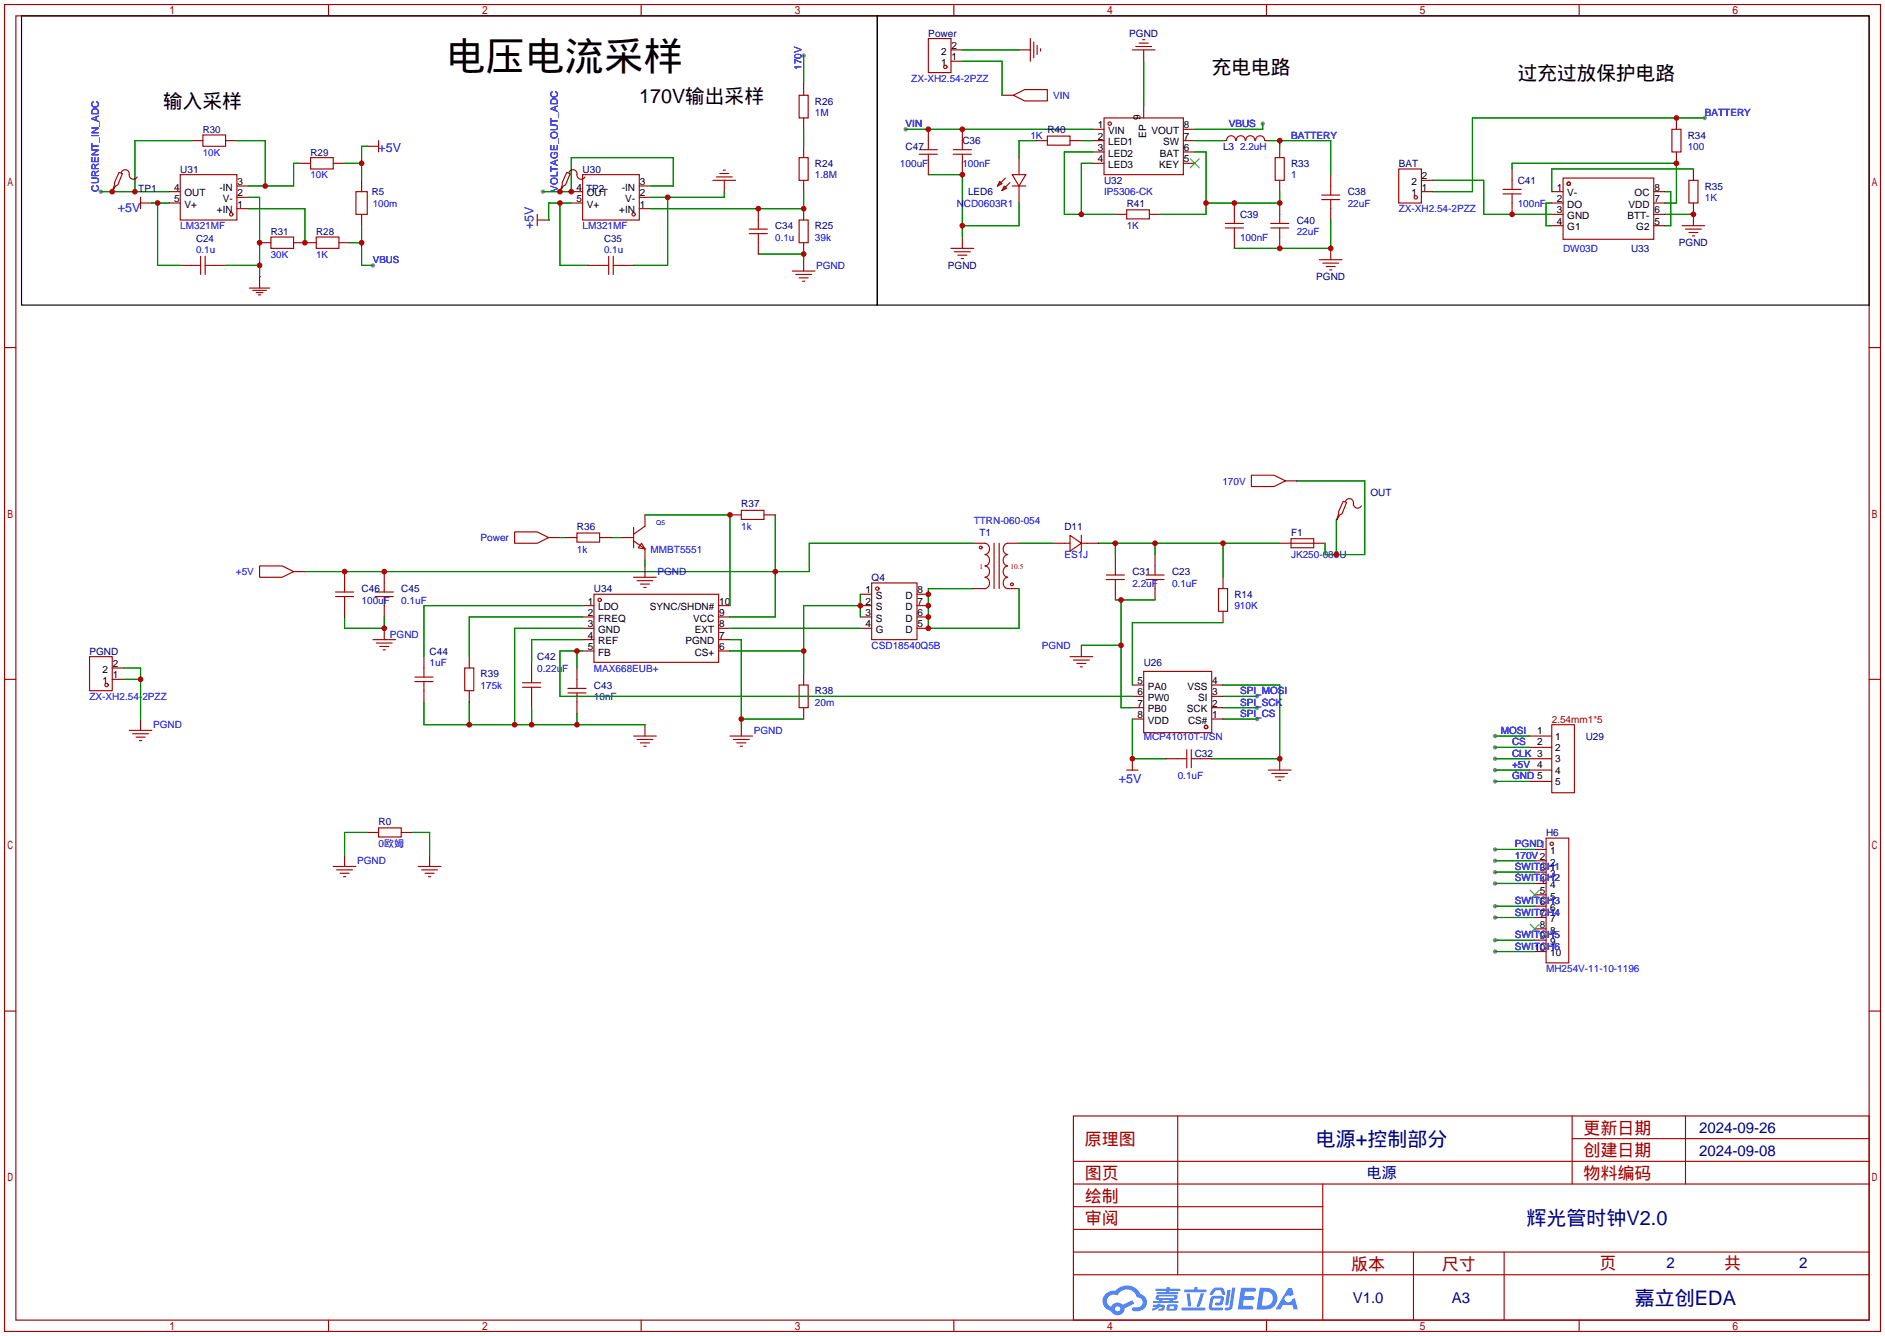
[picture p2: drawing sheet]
<svg xmlns="http://www.w3.org/2000/svg" width="422mm" height="299mm" viewBox="0 0 422 299" stroke-linecap="round" stroke-linejoin="round" font-family="sans-serif">
<g fill="#999">
<circle cx="281.7" cy="156" r=".51"/>
<circle cx="281.7" cy="158.5" r=".51"/>
<circle cx="281.7" cy="161" r=".51"/>
<circle cx="335" cy="190.2" r=".51"/>
<circle cx="335" cy="192.8" r=".51"/>
<circle cx="335" cy="195.3" r=".51"/>
<circle cx="335" cy="197.9" r=".51"/>
<circle cx="335" cy="202.9" r=".51"/>
<circle cx="335" cy="205.5" r=".51"/>
<circle cx="335" cy="210.6" r=".51"/>
<circle cx="335" cy="213.1" r=".51"/>
<circle cx="335" cy="164.8" r=".51"/>
<circle cx="335" cy="167.4" r=".51"/>
<circle cx="335" cy="169.9" r=".51"/>
<circle cx="335" cy="172.5" r=".51"/>
<circle cx="335" cy="175" r=".51"/>
<circle cx="180.1" cy="12.4" r=".51"/>
<circle cx="121.7" cy="42.9" r=".51"/>
<circle cx="83.6" cy="59.4" r=".51"/>
<circle cx="22.6" cy="42.9" r=".51"/>
<circle cx="202.9" cy="29" r=".51"/>
<circle cx="283" cy="27.7" r=".51"/>
<circle cx="382" cy="26.4" r=".51"/>
</g>
<g fill="none" stroke="#a10000" stroke-width=".25">
<path d="M1 1h420.4v297.2h-420.4zM3.6 3.6h415.2v292.1h-415.2zM73.6 1v2.6M143.7 1v2.6M213.7 1v2.6M283.8 1v2.6M353.9 1v2.6M1 77.9h2.6M418.8 77.9h2.6M1 152.1h2.6M418.8 152.1h2.6M1 226.4h2.6"/>
<path d="M418.8 226.4h2.6M240.5 249.9h178.3v45.8h-178.3zM263.9 249.9v35.6M352.3 249.9v15.3M352.3 255h66.5M377.7 249.9v15.3M240.5 270.3h55.9M240.5 265.2h178.3M240.5 275.3h55.9M240.5 260.1h178.3M296.4 265.2v30.5M73.6 295.7v2.5"/>
<path d="M143.7 295.7v2.5M213.7 295.7v2.5M240.5 285.5h178.3M240.5 280.4h178.3M283.8 295.7v2.5M316.7 280.4v15.3M337.1 280.4v15.3M353.9 295.7v2.5"/>
</g>
<g fill="#5487ff">
<path d="M278.1 288.4h2.7a.48 .48 0 0 1 .7 .4 .48 .48 0 0 1-.7 .5h-1.8l-.2 1h1.9a.43 .43 0 0 1 .4 .5 .43 .43 0 0 1-.5 .4h-1.9l-.2 1.2h1.7a.45 .45 0 0 1 .6 .2 .45 .45 0 0 1-.2 .6l-3.2 .1z"/>
<path d="M288.7 288.5h.8l.4 1.4-.7 .4a.84 .84 0 0 0-1.2 .2 .84 .84 0 0 0 .3 1.2 .84 .84 0 0 0 1.1-.4l.1-.3 .6-.3 .7 2.5h-.9l-.3-1h-2.1l-.6 1h-1.1z"/>
<path d="M275.1 288.9h.7l-.5 3.2a.36 .36 0 0 1-.4 .3 .36 .36 0 0 1-.3-.4z"/>
<path d="M276.1 288.4h.7l-.6 4.3a1.13 1.13 0 0 1-1.8 .6l.2-.4 .7-.1 .2-.2z"/>
<path d="M271.8 288.7l.6-.3 1-.1a.77 .77 0 0 1 .9 .6l.3 .9-.2 .2h-.5l-.3-.9-.2-.1h-1l-.7 1h-.6z"/>
<path d="M271.4 290.5l.5-.3h1.7a.81 .81 0 0 1 .7 .5 .81 .81 0 0 1-.2 .9 .81 .81 0 0 1-.9 .8h-.7a.32 .32 0 0 1-.3-.4 .32 .32 0 0 1 .4-.3h.7l.3-.9-1.7 .1-.3 1.9h2.2a.32 .32 0 0 1 .3 .4 .32 .32 0 0 1-.4 .3h-2.3l-.4-.4-.1-.5z"/>
<path d="M264.8 292.8h5a.33 .33 0 0 1 .4 .4 .33 .33 0 0 1-.4 .3h-4.9l-.1-.2z"/>
<path d="M269.1 289.6h.7l-.6 2.1a.98 .98 0 0 1-.8 1l-.3-.3z"/>
<path d="M265.9 289.7h.7l.3 2.6a.34 .34 0 0 1-.3 .3 .34 .34 0 0 1-.4-.2z"/>
<path d="M265.4 288.8h2.2l.2-.6h.6l-.1 .6h1.8a.32 .32 0 0 1 .3 .3 .32 .32 0 0 1-.4 .3h-4.5l-.1-.1z"/>
<path d="M258.4 292.2h.9l.1-.2h.7l-.1 .2h.9l.1 .2-.1 .9-1.3 .2v-.4h.6l.1-.4a.68 .68 0 0 0-.9 .4l-1.1 .5-.2-.5 1-.4h-.8z"/>
<path d="M259 288.6h2.4l.1-.3h.7l-.1 .3h2.2l.3 .3-.3 .2h-2.2l-.1 .3h1.8l.2 .2-.2 .2h-4.5l-.1-.4h2l.1-.3h-2.3l-.1-.1z"/>
<path d="M282.3 288.4l-.7 4.9h1.6a2.5 2.5 0 0 0 3.1-2.5 2.5 2.5 0 0 0-3.1-2.4zM283.2 289.3a1.65 1.65 0 0 1 2 1.7 1.65 1.65 0 0 1-2.2 1.4h-.3z"/>
<path d="M259.1 290.2l-.1 .7 .6 .2 .1 .3h-1.3l.1 .4h5.4l.2-.2-.2-.2h-1.2l.2-.3a.7 .7 0 0 0 .8-.2 .7 .7 0 0 0 0-.9h-4.1zM259.7 290.4l3.5 .1-.2 .3h-3.2zM260.4 291.1h1.7l-.2 .3h-1.4z"/>
<path d="M261.6 292.3a1.05 1.05 0 0 0-.1 1.2 2.91 2.91 0 0 0 2.2-.2 .98 .98 0 0 0 0-1.1l-1.6-.1zM262.2 292.6h.8l.1 .3-.2 .2h-.8z"/>
<path d="M247.8 289.7a2.23 2.23 0 0 0-.6 2.3 2.23 2.23 0 0 0 1.8 1.6 1.58 1.58 0 0 0 1.7 1 1.58 1.58 0 0 0 1.3-1.6l2.2-1-.5-.8-2.1 1a1.65 1.65 0 0 0-2.6 .5 1.47 1.47 0 0 1-.8-2.1 1.47 1.47 0 0 1 2.2-.4 2.3 2.3 0 0 1 2.3-1.4 2.3 2.3 0 0 1 2.1 1.8 1.12 1.12 0 0 1 1.3 1 1.12 1.12 0 0 1-1.2 1.2h-.7a.45 .45 0 0 0-.5 .3 .45 .45 0 0 0 .4 .6 2.21 2.21 0 0 0 2.2-.6 2.21 2.21 0 0 0 .5-2.3 2.13 2.13 0 0 0-1.3-1 3.3 3.3 0 0 0-5.5-.7l-1.2 .1zM249.9 293.2a.57 .57 0 0 1 1.1 0 .57 .57 0 0 1-1.1 0z"/>
</g>
<g fill="none" stroke="#a10000" stroke-width=".25">
<path d="M180.1 18.8v2.5M208 8.6h5.1v7.7h-5.1zM213.1 11.2h2.5M213.1 13.7h2.5M228.3 11.2h2.6M230.9 8.6v5.1M231.6 9.4v3.6M232.4 10.2v2M233.2 10.9v.5M253.7 11.2h5.1M254.5 10.4h3.6M255.3 9.7h2"/>
<path d="M256 8.9h.5M256.3 11.2v2.5M26.7 38.6l.7 .3-1 2.5-.5 .3-.8 1.2 .6-1.5v-.5zM27.2 38.6a.93 .93 0 0 1 1.1-.6 .93 .93 0 0 1 .7 1.1 .94 .94 0 0 0 .6 1 .94 .94 0 0 0 1.1-.5M40.4 39.1h12.7v10.2h-12.7zM42.9 31.5h2.6M45.5 30.2h5v2.6h-5zM50.5 31.5h2.6M67.1 36.6h2.5M69.6 35.3h5.1v2.5h-5.1zM74.7 36.6h2.5M82.3 32.8h.1"/>
<path d="M82.3 32.8h2.5M84.8 31.5v2.5M127 38.6l.8 .3-1.1 2.5-.5 .3-.7 1.2 .5-1.5v-.5zM127.5 38.6a.93 .93 0 0 1 1.1-.6 .93 .93 0 0 1 .7 1.1 .94 .94 0 0 0 .7 1 .94 .94 0 0 0 1.1-.5M130.6 39.1h12.7v10.2h-12.7zM160.5 39.6h3.6M161.3 38.9h2M162.1 38.1h.5M179.1 35.3h2v5.1h-2zM179.1 21.3h2v5.1h-2zM180.1 26.4v2.6M180.1 32.8v2.5"/>
<path d="M206 34.5h4.1M206 33.5h4.1M208 29v4.5M208 34.5v4.6M213.6 34.5h4.1M213.6 33.5h4.1M215.6 29v4.5M215.6 34.5v4.6M224.5 21.3h2.6M225.3 39.9l-1.8 1.8M226.8 39.1h3.1l-1.6 2.6zM227.1 21.3l2.5-1.2h5.1v2.5h-5.1z"/>
<path d="M228.3 35.3v3.8M232.2 31.5h2.5M234.7 30.5h5.1v2h-5.1zM239.8 31.5h2.5M244.9 36.6h2.5M244.9 31.5h2.5M244.9 29h2.5M244.9 34h2.5M247.4 26.4h17.8v12.7h-17.8zM256.3 23.9v2.5M265.2 36.6h2.5M265.2 31.5h2.5"/>
<path d="M265.2 29h2.5M265.2 34h2.5M276.9 31.5a1.01 1.01 0 0 0-1-1.1 1.01 1.01 0 0 0-1 1.1h-.8M277 31.5a1.01 1.01 0 0 1 1-1.1 1.01 1.01 0 0 1 1 1.1M279.2 31.5a1.01 1.01 0 0 1 1-1.1 1.01 1.01 0 0 1 1 1.1M281.4 31.5a1.01 1.01 0 0 1 1-1.1 1.01 1.01 0 0 1 1 1.1M283.5 31.5h.7M285.8 35.3h2v5.1h-2zM286.8 32.8v2.5M298.2 39.1v4.6M313.4 37.8h5.1v7.7h-5.1zM338.8 37.8v4.6"/>
<path d="M350.3 39.9h20.3v13.7h-20.3zM374.6 29h2.1v5h-2.1zM375.7 26.4v2.6M375.7 34v2.6M379.5 37.8v2.6M25.1 42.7v.2M31.5 45.5h2.5M31.5 44.2v2.5M34 45.5h.1M37.8 42.9h2.6M37.8 45.5h2.6M40.4 59.4h4.6"/>
<path d="M45 57.4v4.1M46 57.4v4.1M46 59.4h4.5M53.1 46.7h2.5M53.1 44.2h2.5M53.1 41.7h2.5M58.2 54.4h2.5M60.7 53.1h5.1v2.5h-5.1zM65.8 54.4h5.1M70.9 53.1h5v2.5h-5zM75.9 54.4h2.6M79.8 42.9h2.5v5.1h-2.5z"/>
<path d="M81 40.4v2.5M81 48v2.5M120.4 49.3h2.5M120.4 48v2.5M122.9 49.3h.1M125.5 42.7v.2M128 42.9h2.6M128 45.5h2.6M131.8 59.4h4.6M136.4 57.4v4.1M137.4 59.4h4.6M137.4 57.4v4.1"/>
<path d="M143.3 46.7h2.5M143.3 44.2h2.5M143.3 41.7h2.5M159.8 40.4h5M162.3 40.4v2.5M167.9 51.3h4.1M167.9 52.3h4.1M169.9 46.7v4.6M169.9 52.3v4.6M179.1 49.3h2v5.1h-2zM180.1 40.4v2.5M180.1 46.7v2.6"/>
<path d="M180.1 54.4v2.5M180.1 58.2v2.5M213.1 55.6h5.1M213.9 56.4h3.5M214.6 57.2h2.1M215.4 57.9h.5M215.6 53.1v2.5M224 40.6l.5 .5-1 .6zM225 41.7l.6 .5-1.1 .5zM226.3 40.9l-1.8 1.8M226.8 41.7h3.1M228.3 41.7v3.8"/>
<path d="M249.9 48h2.6M252.5 47h5.1v2h-5.1zM257.6 48h2.5M274.6 51.1h4M274.6 50h4M276.6 45.5v4.5M276.6 51.1v4.5M284.7 51.1h4.1M284.7 50h4.1M286.8 40.4v2.5M286.8 45.5v4.5M286.8 51.1v4.5"/>
<path d="M295.7 58.2h5M296.2 44.7h4M296.2 43.7h4M296.4 58.9h3.6M297.2 59.7h2M298.2 44.7v4.6M298.2 55.6v2.6M318.5 42.9h2.6M318.5 40.4h2.6M336.8 43.4h4.1M336.8 42.4h4.1M338.8 43.4v4.6"/>
<path d="M347.7 42.9h2.6M347.7 45.5h2.6M347.7 48h2.6M347.7 50.5h2.6M370.6 42.9h2.5M370.6 45.5h2.5M370.6 48h2.5M370.6 50.5h2.5M376.9 50.5h5.1M377.7 51.3h3.6M378.5 40.4h2v5.1h-2zM378.5 52.1h2"/>
<path d="M379.2 52.8h.5M379.5 45.5v5M55.9 64.5h4.6M56.6 65h3.1M57.4 65.5h1.5M57.9 66h.5M58.2 62h.1M58.2 62v2.5M177.5 60.7h5.1M178.3 61.5h3.6M179.1 62.2h2M179.8 63h.5"/>
<path d="M297.9 60.5h.5M115.3 119.1h5.1l2.5 1.3-2.5 1.3h-5.1zM129.3 119.4h5.1v2h-5.1zM142 118.1v4.6M144.5 115.3v2.6l-2.5 1.7M163.6 115.3h2.5M166.1 114.3h5.1v2h-5.1zM171.2 115.3h2.5M239.8 119.9l2.5 1.8-2.5 1.7zM242.3 119.9v3.5M280.4 106.4h5.1l2.5 1.3-2.5 1.3h-5.1zM288 107.7h2.6"/>
<path d="M299.5 116.3v.3M301 112.3l.8 .2-1.1 2.6-.5 .2-.7 1.3 .5-1.5v-.5zM301.5 112.3a.93 .93 0 0 1 1.1-.6 .93 .93 0 0 1 .7 1.1 .94 .94 0 0 0 .7 1 .94 .94 0 0 0 1.1-.5M58.2 126.7h5l2.6 1.3-2.6 1.3h-5zM65.8 128h2.5M75.2 133.6h4M75.2 132.6h4M77.2 128v4.6M77.2 133.6v4.6M84.1 133.6h4M84.1 132.6h4M86.1 128v4.6"/>
<path d="M86.1 133.6v4.6M122.9 120.4h2.6M126.7 120.4h2.6M130.6 135.6h2.5M130.6 138.2h2.5M133.1 133.1h27.9v15.2h-27.9zM134.4 120.4h2.5M139.4 120.4h2.6M142 121.2l2.5 1.7M142 129.3h5.1M142.7 130h3.6M143.5 130.8h2"/>
<path d="M143.8 121.7l.7 1.2-1.5-.2zM144.3 131.6h.5M144.5 122.9v2.6M144.5 126.7v2.6M161 135.6h2.6M161 138.2h2.6M192.8 133.1h2.5M192.8 135.6h2.5M192.8 138.2h2.5M195.3 130.6h10.2v12.7h-10.2zM205.5 133.1h2.5M205.5 135.6h2.5"/>
<path d="M205.5 138.2h2.5M218.2 121.7h2.5a1.3 1.3 0 0 1 1 1.2 1.3 1.3 0 0 1-1 1.3 1.3 1.3 0 0 1 1 1.3 1.3 1.3 0 0 1-1 1.2 1.3 1.3 0 0 1 1 1.3 1.3 1.3 0 0 1-1 1.3 1.3 1.3 0 0 1 1 1.3 1.3 1.3 0 0 1-1 1.2h-2.5M222.8 121.7v10.1M223.9 121.7v10.1M228.3 121.7h-2.5a1.3 1.3 0 0 0-1 1.2 1.3 1.3 0 0 0 1 1.3 1.3 1.3 0 0 0-1 1.3 1.3 1.3 0 0 0 1 1.2 1.3 1.3 0 0 0-1 1.3 1.3 1.3 0 0 0 1 1.3 1.3 1.3 0 0 0-1 1.3 1.3 1.3 0 0 0 1 1.2h2.5M236 121.7h3.8M242.3 121.7h3.8M247.9 129.8h4.1M247.9 128.8h4.1M249.9 124.2v4.6M249.9 129.8v4.6M256.8 129.8h4.1"/>
<path d="M256.8 128.8h4.1M258.8 124.2v4.6M258.8 129.8v4.6M273 131.8h2.1v5.1h-2.1zM274.1 129.3v2.5M274.1 136.9v2.5M286.8 121.7h10.1M289.3 120.6h5.1v2.1h-5.1zM20.1 147.1h5v7.6h-5zM25.1 152.1h2.6M25.1 149.6h2.6M83.6 143.3h5"/>
<path d="M84.3 144h3.6M85.1 144.8h2M85.9 145.5h.5M86.1 140.7v2.6M93 152.7h4M93 151.6h4M95 147.1v4.5M95 152.7v4.5M104.1 149.6h2.1v5.1h-2.1zM105.2 147.1v2.5M105.2 154.7v2.5M117.1 153.9h4.1"/>
<path d="M117.1 152.9h4.1M119.1 148.3v4.6M119.1 153.9v4.6M127.3 155.2h4M127.3 154.2h4M129.3 149.6v4.6M129.3 155.2v4.6M130.6 140.7h2.5M130.6 143.3h2.5M130.6 145.8h2.5M161 140.7h2.6M161 143.3h2.6"/>
<path d="M161 145.8h2.6M179.1 153.4h2v5.1h-2zM180.1 150.9v2.5M180.1 158.5v2.5M192.8 140.7h2.5M205.5 140.7h2.5M239.8 147.1h5.1M240.5 147.8h3.6M241.3 148.6h2M242.1 149.4h.5M242.3 144.5v2.6M253.7 158.5h2.6"/>
<path d="M253.7 156h2.6M253.7 153.4h2.6M256.3 150.4h15.2v13.7h-15.2zM271.5 158.5h2.6M271.5 156h2.6M271.5 153.4h2.6M29 163.6h5M29.7 164.3h3.6M30.5 165.1h2M31.2 165.9h.5M31.5 161v2.6M142 164.8h5.1"/>
<path d="M142.7 165.6h3.6M143.5 166.4h2M144.3 167.1h.5M144.5 162.3v2.5M163.6 164.8h5.1M164.3 165.6h3.6M165.1 166.4h2M165.9 167.1h.5M166.1 162.3v2.5M252.5 172.5h2.5M253.7 169.9h.1M253.7 161h2.6"/>
<path d="M253.7 169.9v2.6M261.4 169.9h4.5M265.9 167.9v4.1M267 169.9h4.5M267 167.9v4.1M271.5 161h2.6M284.2 172.5h5.1M285 173.2h3.5M285.8 174h2M286.5 174.8h.5M286.8 169.9v2.6M342.6 172.5h5.1"/>
<path d="M342.6 164.8h5.1M342.6 167.4h5.1M342.6 169.9h5.1M342.6 175h5.1M347.7 162.3h5.1v15.2h-5.1zM74.7 194.1h5.1M75.4 194.8h3.6M76.2 195.6h2M77 196.3h.5M77.2 191.5v2.6M82.3 186.4h2.5M84.8 185.4h5.1v2.1h-5.1z"/>
<path d="M89.9 186.4h2.6M93.7 194.1h5.1M94.5 194.8h3.5M95.2 195.6h2.1M96 196.3h.5M96.3 191.5v2.6M343.9 190.2h2.6M343.9 192.8h2.6M343.9 195.3h2.6M343.9 197.9h2.6M346.5 187.7h5v27.9h-5zM343.9 200.4h2.6"/>
<path d="M343.9 202.9h2.6M343.9 205.5h2.6M343.9 208h2.6M343.9 210.6h2.6M343.9 213.1h2.6"/>
<circle cx="211.8" cy="15" r=".38"/>
<circle cx="248.7" cy="27.7" r=".38"/>
<circle cx="51.8" cy="48" r=".38"/>
<circle cx="142" cy="48" r=".38"/>
<circle cx="317.2" cy="44.2" r=".38"/>
<circle cx="351.5" cy="41.1" r=".38"/>
<circle cx="134.4" cy="134.4" r=".38"/>
<circle cx="196.6" cy="131.8" r=".38"/>
<circle cx="219.8" cy="122.6" r=".32"/>
<circle cx="226.8" cy="130.9" r=".32"/>
<circle cx="23.9" cy="153.4" r=".38"/>
<circle cx="270.3" cy="162.8" r=".38"/>
<circle cx="347.7" cy="189" r=".38"/>
</g>
<g fill="none" stroke="#008700" stroke-width=".25">
<path d="M180.1 12.4v6.4M215.6 13.7h8.9v7.6M215.6 11.2h12.7M256.3 13.7v10.2M42.9 31.5h-12.7v11.4M53.1 31.5h6.3v10.2M67.1 36.6h-1.3v5.1h-10.2M77.2 36.6h3.8M82.3 32.8h-1.3v7.6M180.1 29v3.8M202.9 29h42M208 39.1h7.6v14"/>
<path d="M232.2 31.5h-3.9v3.8M242.3 31.5h2.6M244.9 36.6h-2.6v11.4M244.9 34h-6.4v14h11.4M267.7 31.5h6.4M267.7 34h2.6v14h-10.2M283 27.7v1.3h-15.3M284.2 31.5h14v7.6M286.8 31.5v1.3M338.8 37.8v-1.2h36.9v8.9h-2.6M379.5 37.8h-31.8v5.1M382 26.4h-52.1v16.5h-8.8"/>
<path d="M22.6 42.9h15.2M34 45.5h3.8M35.3 45.5v13.9h5.1M50.5 59.4h7.7M55.6 46.7h12.7v7.7M55.6 44.2h2.6v17.8M78.5 54.4h2.5M81 50.5v8.9h2.6M125.5 45.5v13.9h6.3M128 45.5h-5.1v3.8M145.8 41.7h5.1v-6.4h-22.9v7.6h-6.3M149.6 44.2v15.2h-7.6"/>
<path d="M162.3 42.9v1.3h-16.5M169.9 56.9h10.2v1.3M180.1 42.9v3.8h-34.3M228.3 45.5v5h-12.7M286.8 42.9v2.6h-16.5M298.2 49.3v6.3h-21.6M321.1 40.4h11.4v7.6h15.2M347.7 45.5h-1.2v5h1.2M373.1 42.9h1.3v7.6h-1.3M373.1 48h6.4M144.5 115.3h19.1v20.3M173.7 115.3v22.9h-10.1"/>
<path d="M290.6 107.7h15.2v16.5h-8.9v-2.5M299.5 116.6v7.6M77.2 138.2v2.5h8.9v-2.5M125.5 120.4h1.2M130.6 138.2h-25.4v8.9M130.6 135.6h-35.6v11.5M136.9 120.4h2.5M144.5 125.5v1.2M192.8 135.6h-12.7v15.3M192.8 133.1v5.1M218.2 121.7h-36.8v6.3h-113.1M218.2 131.8h-10.2v8.9h20.3v-8.9"/>
<path d="M228.3 121.7h7.7M246.1 121.7h40.7M249.9 121.7v2.5M249.9 134.4h8.9M251.2 134.4v24.1h2.5M258.8 121.7v2.5M274.1 121.7v7.6M274.1 139.4h-20.4v14M27.7 149.6h3.8v11.4M27.7 152.1h3.8M95 157.2v5.1h49.5M105.2 157.2v5.1"/>
<path d="M119.1 158.5v3.8M129.3 145.8v3.8M129.3 159.8v2.5M130.6 145.8h-5.1v10.2h128.2M130.6 143.3h-11.5v5M130.6 140.7h-15.3v21.6M163.6 140.7h29.2M163.6 143.3h2.5v19M163.6 145.8h16.5M242.3 144.5h8.9M274.1 153.4h12.7v16.5h-15.3M274.1 156h7.6"/>
<path d="M274.1 158.5h7.6M166.1 161h14M253.7 161v8.9h7.7M274.1 161h7.6M335 169.9h7.6M335 164.8h7.6M335 167.4h7.6M335 172.5h7.6M335 175h7.6M82.3 186.4h-5.1v5.1M92.5 186.4h3.8v5.1M335 190.2h8.9"/>
<path d="M335 192.8h8.9M335 195.3h8.9M335 197.9h8.9M335 202.9h8.9M335 205.5h8.9M335 210.6h8.9M335 213.1h8.9"/>
</g>
<path d="M4.8 3.6h191.8v64.7h-191.8zM196.6 3.6h222.2v64.7h-222.2z" fill="none" stroke="#000" stroke-width=".25"/>
<path d="M266.7 35.6l2 2M268.7 35.6l-2 2M342.9 199.4l2 2M344.9 199.4l-2 2M342.9 207l2 2M344.9 207l-2 2" fill="none" stroke="#3c3" stroke-width=".25"/>
<g fill="#c00">
<circle cx="299.5" cy="124.2" r=".63"/>
<circle cx="249.9" cy="121.7" r=".63"/>
<circle cx="258.8" cy="121.7" r=".63"/>
<circle cx="274.1" cy="121.7" r=".63"/>
<circle cx="253.7" cy="169.9" r=".63"/>
<circle cx="251.2" cy="144.5" r=".63"/>
<circle cx="251.2" cy="134.4" r=".63"/>
<circle cx="286.8" cy="169.9" r=".63"/>
<circle cx="180.1" cy="56.9" r=".63"/>
<circle cx="125.5" cy="42.9" r=".63"/>
<circle cx="128" cy="42.9" r=".63"/>
<circle cx="169.9" cy="46.7" r=".63"/>
<circle cx="180.1" cy="46.7" r=".63"/>
<circle cx="149.6" cy="44.2" r=".63"/>
<circle cx="125.5" cy="45.5" r=".63"/>
<circle cx="35.3" cy="45.5" r=".63"/>
<circle cx="81" cy="54.4" r=".63"/>
<circle cx="59.4" cy="41.7" r=".63"/>
<circle cx="30.2" cy="42.9" r=".63"/>
<circle cx="25.1" cy="42.9" r=".63"/>
<circle cx="68.3" cy="54.4" r=".63"/>
<circle cx="58.2" cy="59.4" r=".63"/>
<circle cx="58.2" cy="54.4" r=".63"/>
<circle cx="81" cy="36.6" r=".63"/>
<circle cx="215.6" cy="39.1" r=".63"/>
<circle cx="215.6" cy="50.5" r=".63"/>
<circle cx="215.6" cy="29" r=".63"/>
<circle cx="208" cy="29" r=".63"/>
<circle cx="298.2" cy="55.6" r=".63"/>
<circle cx="286.8" cy="55.6" r=".63"/>
<circle cx="286.8" cy="31.5" r=".63"/>
<circle cx="338.8" cy="48" r=".63"/>
<circle cx="379.5" cy="48" r=".63"/>
<circle cx="375.7" cy="36.6" r=".63"/>
<circle cx="375.7" cy="26.4" r=".63"/>
<circle cx="163.6" cy="115.3" r=".63"/>
<circle cx="173.7" cy="128" r=".63"/>
<circle cx="86.1" cy="128" r=".63"/>
<circle cx="77.2" cy="128" r=".63"/>
<circle cx="129.3" cy="162.3" r=".63"/>
<circle cx="119.1" cy="162.3" r=".63"/>
<circle cx="115.3" cy="162.3" r=".63"/>
<circle cx="105.2" cy="162.3" r=".63"/>
<circle cx="86.1" cy="140.7" r=".63"/>
<circle cx="166.1" cy="161" r=".63"/>
<circle cx="192.8" cy="135.6" r=".63"/>
<circle cx="180.1" cy="145.8" r=".63"/>
<circle cx="208" cy="133.1" r=".63"/>
<circle cx="208" cy="135.6" r=".63"/>
<circle cx="208" cy="138.2" r=".63"/>
<circle cx="208" cy="140.7" r=".63"/>
<circle cx="129.3" cy="145.8" r=".63"/>
<circle cx="270.3" cy="45.5" r=".63"/>
<circle cx="276.6" cy="45.5" r=".63"/>
<circle cx="286.8" cy="45.5" r=".63"/>
<circle cx="242.3" cy="48" r=".63"/>
<circle cx="31.5" cy="152.1" r=".63"/>
</g>
<text font-size="8.8" x="100.1" y="15.8">电压电流采样</text>
<g font-size="4.5" fill="#000080">
<text x="294.9" y="256.7">电源+控制部分</text>
<text x="342.1" y="274.4">辉光管时钟V2.0</text>
<text x="366.4" y="292.2">嘉立创EDA</text>
</g>
<g font-size="4.4">
<text x="271.5" y="16.6">充电电路</text>
<text x="340.1" y="17.9">过充过放保护电路</text>
<text x="143.3" y="23">170V输出采样</text>
<text x="36.6" y="24.3">输入采样</text>
</g>
<g font-size="3.8" fill="#a00000">
<text x="243.1" y="256.4">原理图</text>
<text x="354.8" y="253.9">更新日期</text>
<text x="354.8" y="259">创建日期</text>
<text x="243.1" y="269.1">绘制</text>
<text x="243.1" y="264">图页</text>
<text x="354.8" y="264">物料编码</text>
<text x="243.1" y="274.2">审阅</text>
<text x="302.8" y="284.4">版本</text>
<text x="323.1" y="284.4">尺寸</text>
<text x="358.4" y="284.1">页</text>
<text x="386.3" y="284.1">共</text>
</g>
<g font-size="3.4" fill="#000080">
<text x="380.7" y="253.7">2024-09-26</text>
<text x="306.3" y="263.9">电源</text>
<text x="380.7" y="258.8">2024-09-08</text>
<text x="373.5" y="283.9">2</text>
<text x="403.2" y="283.9">2</text>
<text x="303.1" y="291.8">V1.0</text>
<text x="325.3" y="291.8">A3</text>
</g>
<g font-size="2.8" fill="#00f">
<text x="84.9" y="34.1">+5V</text>
<text x="26.4" y="47.4">+5V</text>
<text x="119.5" y="51.3" transform="rotate(-90 119.5 51.3)">+5V</text>
<text x="250.7" y="175.4">+5V</text>
</g>
<g font-size="2.2" fill="#000080">
<text x="208" y="8.2">Power</text>
<text x="253" y="8.2">PGND</text>
<text x="182.6" y="23.4">R26</text>
<text x="45.5" y="29.8">R30</text>
<text x="234.7" y="29.8">R40</text>
<text x="69.6" y="34.9">R29</text>
<text x="202.9" y="33.6">C47</text>
<text x="215.6" y="32.3">C36</text>
<text x="274.1" y="33.6">L3</text>
<text x="378.2" y="31">R34</text>
<text x="40.4" y="38.7">U31</text>
<text x="130.6" y="38.7">U30</text>
<text x="182.6" y="37.4">R24</text>
<text x="247.4" y="41.2">U32</text>
<text x="289.3" y="37.4">R33</text>
<text x="313.4" y="37.4">BAT</text>
<text x="340.1" y="41.2">C41</text>
<text x="31" y="43">TP1</text>
<text x="83.3" y="43.7">R5</text>
<text x="131.3" y="43">TP2</text>
<text x="216.9" y="43.7">LED6</text>
<text x="252.5" y="46.3">R41</text>
<text x="302" y="43.7">C38</text>
<text x="382" y="42.5">R35</text>
<text x="60.7" y="52.6">R31</text>
<text x="70.9" y="52.6">R28</text>
<text x="173.7" y="51.4">C34</text>
<text x="182.6" y="51.4">R25</text>
<text x="277.9" y="48.8">C39</text>
<text x="290.6" y="50.1">C40</text>
<text x="44" y="54.3">C24</text>
<text x="135.4" y="54.3">C35</text>
<text x="365.5" y="56.4">U33</text>
<text x="376.2" y="55.2">PGND</text>
<text x="212.4" y="60.3">PGND</text>
<text x="295" y="62.8">PGND</text>
<text x="166.1" y="113.6">R37</text>
<text x="307.1" y="111.1">OUT</text>
<text x="129.3" y="118.7">R36</text>
<text x="219.5" y="119.9">T1</text>
<text x="238.5" y="118.7">D11</text>
<text x="289.3" y="119.9">F1</text>
<text x="195.3" y="130.1">Q4</text>
<text x="253.7" y="128.8">C31</text>
<text x="262.6" y="128.8">C23</text>
<text x="81" y="132.6">C46</text>
<text x="89.9" y="132.6">C45</text>
<text x="133.1" y="132.6">U34</text>
<text x="276.6" y="133.9">R14</text>
<text x="20.1" y="146.6">PGND</text>
<text x="96.3" y="146.6">C44</text>
<text x="120.4" y="147.9">C42</text>
<text x="256.3" y="149.2">U26</text>
<text x="107.7" y="151.7">R39</text>
<text x="133.1" y="154.2">C43</text>
<text x="182.6" y="155.5">R38</text>
<text x="355.3" y="165.7">U29</text>
<text x="267.7" y="169.5">C32</text>
<text x="84.8" y="184.7">R0</text>
<text x="346.5" y="187.3">H6</text>
</g>
<g font-size="2.2">
<text x="213.2" y="11">2</text>
<text x="210.9" y="14.8">1</text>
<text x="210.9" y="12.2">2</text>
<text x="213.2" y="13.5">1</text>
<text x="246" y="28.7">1</text>
<text x="255.6" y="26.8" transform="rotate(-90 255.6 26.8)">9</text>
<text x="265.3" y="28.7">8</text>
<text x="246" y="31.3">2</text>
<text x="246" y="33.8">3</text>
<text x="248.3" y="30">VIN</text>
<text x="248.3" y="32.6">LED1</text>
<text x="248.3" y="35.1">LED2</text>
<text x="256.9" y="30.8" transform="rotate(-90 256.9 30.8)">EP</text>
<text x="258" y="30">VOUT</text>
<text x="259.9" y="35.1">BAT</text>
<text x="260.6" y="32.6">SW</text>
<text x="265.3" y="33.8">6</text>
<text x="265.3" y="31.3">7</text>
<text x="53.2" y="41.4">3</text>
<text x="143.4" y="41.4">3</text>
<text x="246" y="36.4">4</text>
<text x="248.3" y="37.6">LED3</text>
<text x="259.8" y="37.6">KEY</text>
<text x="265.3" y="36.4">5</text>
<text x="316.3" y="41.4">2</text>
<text x="318.6" y="40.2">2</text>
<text x="39" y="42.7">4</text>
<text x="39" y="45.3">5</text>
<text x="41.3" y="44">OUT</text>
<text x="41.3" y="46.5">V+</text>
<text x="48.6" y="47.8">+IN</text>
<text x="49.2" y="42.7">-IN</text>
<text x="49.9" y="45.3">V-</text>
<text x="53.2" y="46.5">1</text>
<text x="53.2" y="44">2</text>
<text x="129.2" y="42.7">4</text>
<text x="129.2" y="45.3">5</text>
<text x="131.5" y="44">OUT</text>
<text x="131.5" y="46.5">V+</text>
<text x="138.8" y="47.8">+IN</text>
<text x="139.3" y="42.7">-IN</text>
<text x="140.1" y="45.3">V-</text>
<text x="143.4" y="46.5">1</text>
<text x="143.4" y="44">2</text>
<text x="316.3" y="44">1</text>
<text x="318.6" y="42.7">1</text>
<text x="348.9" y="42.7">1</text>
<text x="348.9" y="45.3">2</text>
<text x="348.9" y="47.8">3</text>
<text x="351.2" y="44">V-</text>
<text x="351.2" y="46.5">DO</text>
<text x="364.9" y="46.5">VDD</text>
<text x="366.3" y="44">OC</text>
<text x="370.7" y="47.8">6</text>
<text x="370.7" y="45.3">7</text>
<text x="370.7" y="42.7">8</text>
<text x="348.9" y="50.3">4</text>
<text x="351.2" y="49.1">GND</text>
<text x="351.2" y="51.6">G1</text>
<text x="364.7" y="49.1">BTT-</text>
<text x="366.7" y="51.6">G2</text>
<text x="370.7" y="50.3">5</text>
<text x="131.7" y="135.4">1</text>
<text x="131.7" y="138">2</text>
<text x="134" y="136.7">LDO</text>
<text x="145.7" y="136.7">SYNC/SHDN#</text>
<text x="161.2" y="138">9</text>
<text x="161.2" y="135.4">10</text>
<text x="194" y="132.9">1</text>
<text x="194" y="135.4">2</text>
<text x="194" y="138">3</text>
<text x="196.3" y="134.2">S</text>
<text x="196.3" y="136.7">S</text>
<text x="202.9" y="136.7">D</text>
<text x="202.9" y="134.2">D</text>
<text x="205.6" y="138">6</text>
<text x="205.6" y="135.4">7</text>
<text x="205.6" y="132.9">8</text>
<text x="131.7" y="140.5">3</text>
<text x="131.7" y="143">4</text>
<text x="134" y="139.2">FREQ</text>
<text x="134" y="141.8">GND</text>
<text x="155.4" y="139.2">VCC</text>
<text x="155.7" y="141.8">EXT</text>
<text x="161.2" y="143">7</text>
<text x="161.2" y="140.5">8</text>
<text x="194" y="140.5">4</text>
<text x="196.3" y="139.2">S</text>
<text x="196.3" y="141.8">G</text>
<text x="202.9" y="141.8">D</text>
<text x="202.9" y="139.2">D</text>
<text x="205.6" y="140.5">5</text>
<text x="25.3" y="149.4">2</text>
<text x="131.7" y="145.6">5</text>
<text x="134" y="144.3">REF</text>
<text x="134" y="146.9">FB</text>
<text x="153.6" y="144.3">PGND</text>
<text x="155.7" y="146.9">CS+</text>
<text x="161.2" y="145.6">6</text>
<text x="23" y="153.2">1</text>
<text x="23" y="150.7">2</text>
<text x="25.3" y="151.9">1</text>
<text x="254.9" y="153.2">5</text>
<text x="254.9" y="155.7">6</text>
<text x="257.2" y="154.5">PA0</text>
<text x="266.1" y="154.5">VSS</text>
<text x="271.7" y="155.7">3</text>
<text x="271.7" y="153.2">4</text>
<text x="254.9" y="158.3">7</text>
<text x="254.9" y="160.8">8</text>
<text x="257.2" y="157">PW0</text>
<text x="257.2" y="159.6">PB0</text>
<text x="266" y="159.6">SCK</text>
<text x="268.5" y="157">SI</text>
<text x="271.7" y="160.8">1</text>
<text x="271.7" y="158.3">2</text>
<text x="257.2" y="162.1">VDD</text>
<text x="266.2" y="162.1">CS#</text>
<text x="344.4" y="164.4">1</text>
<text x="344.4" y="166.9">2</text>
<text x="348.5" y="165.7">1</text>
<text x="348.5" y="168.2">2</text>
<text x="348.5" y="170.7">3</text>
<text x="348.5" y="173.3">4</text>
<text x="348.5" y="175.8">5</text>
<text x="347.4" y="191.3">1</text>
<text x="345.1" y="195.1">3</text>
<text x="345.1" y="197.7">4</text>
<text x="347.4" y="193.8">2</text>
<text x="347.4" y="196.4">3</text>
<text x="345.1" y="200.2">5</text>
<text x="345.1" y="202.7">6</text>
<text x="347.4" y="198.9">4</text>
<text x="347.4" y="201.5">5</text>
<text x="345.1" y="205.3">7</text>
<text x="345.1" y="207.8">8</text>
<text x="347.4" y="204">6</text>
<text x="347.4" y="206.5">7</text>
<text x="347.4" y="209.1">8</text>
<text x="343.8" y="212.9">10</text>
<text x="345.1" y="210.4">9</text>
<text x="347.4" y="211.6">9</text>
<text x="347.4" y="214.2">10</text>
</g>
<g font-size="2.2" fill="#00f">
<text x="179.6" y="15.6" transform="rotate(-90 179.6 15.6)">170V</text>
<text x="204.2" y="18.3">ZX-XH2.54-2PZZ</text>
<text x="236" y="22.2">VIN</text>
<text x="182.6" y="26">1M</text>
<text x="202.9" y="28.5">VIN</text>
<text x="275.3" y="28.5">VBUS</text>
<text x="382" y="26">BATTERY</text>
<text x="45.5" y="34.9">10K</text>
<text x="230.9" y="31">1K</text>
<text x="277.9" y="33.6">2.2uH</text>
<text x="289.3" y="31">BATTERY</text>
<text x="378.2" y="33.6">100</text>
<text x="69.6" y="39.9">10K</text>
<text x="182.6" y="39.9">1.8M</text>
<text x="201.7" y="37.4">100uF</text>
<text x="215.6" y="37.4">100nF</text>
<text x="289.3" y="39.9">1</text>
<text x="22.2" y="42.9" transform="rotate(-90 22.2 42.9)">CURRENT_IN_ADC</text>
<text x="83.6" y="46.3">100m</text>
<text x="125" y="42.9" transform="rotate(-90 125 42.9)">VOLTAGE_OUT_ADC</text>
<text x="214.4" y="46.3">NCD0603R1</text>
<text x="247.4" y="43.7">IP5306-CK</text>
<text x="302" y="46.3">22uF</text>
<text x="313.4" y="47.6">ZX-XH2.54-2PZZ</text>
<text x="340.1" y="46.3">100nF</text>
<text x="382" y="45">1K</text>
<text x="40.4" y="51.4">LM321MF</text>
<text x="130.6" y="51.4">LM321MF</text>
<text x="173.7" y="53.9">0.1u</text>
<text x="182.6" y="53.9">39k</text>
<text x="252.5" y="51.4">1K</text>
<text x="277.9" y="53.9">100nF</text>
<text x="290.6" y="52.6">22uF</text>
<text x="44" y="56.6">0.1u</text>
<text x="60.7" y="57.7">30K</text>
<text x="70.9" y="57.7">1K</text>
<text x="83.6" y="59">VBUS</text>
<text x="135.4" y="56.6">0.1u</text>
<text x="350.3" y="56.4">DW03D</text>
<text x="182.9" y="60.3">PGND</text>
<text x="273.9" y="108.5">170V</text>
<text x="166.1" y="118.7">1k</text>
<text x="218.2" y="117.4">TTRN-060-054</text>
<text x="107.7" y="121.2">Power</text>
<text x="129.3" y="123.8">1k</text>
<text x="145.8" y="123.8">MMBT5551</text>
<text x="238.5" y="125">ES1J</text>
<text x="289.3" y="125">JK250-080U</text>
<text x="52.8" y="128.8">+5V</text>
<text x="147.3" y="128.8">PGND</text>
<text x="253.7" y="131.4">2.2uF</text>
<text x="262.6" y="131.4">0.1uF</text>
<text x="81" y="135.2">100uF</text>
<text x="89.9" y="135.2">0.1uF</text>
<text x="276.6" y="136.5">910K</text>
<text x="87.4" y="142.8">PGND</text>
<text x="96.3" y="149.2">1uF</text>
<text x="195.3" y="145.3">CSD18540Q5B</text>
<text x="233.4" y="145.3">PGND</text>
<text x="107.7" y="154.2">175k</text>
<text x="120.4" y="150.4">0.22uF</text>
<text x="133.1" y="150.4">MAX668EUB+</text>
<text x="277.9" y="155.5">SPI_MOSI</text>
<text x="20.1" y="156.8">ZX-XH2.54-2PZZ</text>
<text x="133.1" y="156.8">10nF</text>
<text x="182.6" y="158">20m</text>
<text x="277.9" y="158">SPI_SCK</text>
<text x="277.9" y="160.6">SPI_CS</text>
<text x="34.3" y="163.1">PGND</text>
<text x="168.9" y="164.4">PGND</text>
<text x="256.3" y="165.7">MCP41010T-I/SN</text>
<text x="336.3" y="164.4">MOSI</text>
<text x="338.8" y="166.9">CS</text>
<text x="338.8" y="169.5">CLK 3</text>
<text x="338.8" y="172">+5V 4</text>
<text x="263.9" y="174.6">0.1uF</text>
<text x="338.8" y="174.6">GND 5</text>
<text x="84.8" y="189.8">0欧姆</text>
<text x="339.5" y="189.8">PGND1</text>
<text x="80" y="193.6">PGND</text>
<text x="339.5" y="192.3">170V2</text>
<text x="339.5" y="194.9">SWITCH1</text>
<text x="339.5" y="197.4">SWITCH2</text>
<text x="339.5" y="202.5">SWITCH3</text>
<text x="339.5" y="205">SWITCH4</text>
<text x="339.5" y="210.1">SWITCH5</text>
<text x="339.5" y="212.7">SWITCH6</text>
<text x="346.5" y="217.7">MH254V-11-10-1196</text>
</g>
<text font-size="2.2" fill="#a00000" x="347.7" y="161.9">2.54mm1*5</text>
<g font-size="1.7" fill="#a00000">
<text x="219.5" y="127.4">1</text>
<text x="226.4" y="127.4">10.5</text>
</g>
<text font-size="1.5" fill="#000080" x="147.1" y="117.6">Q5</text>
</svg>
